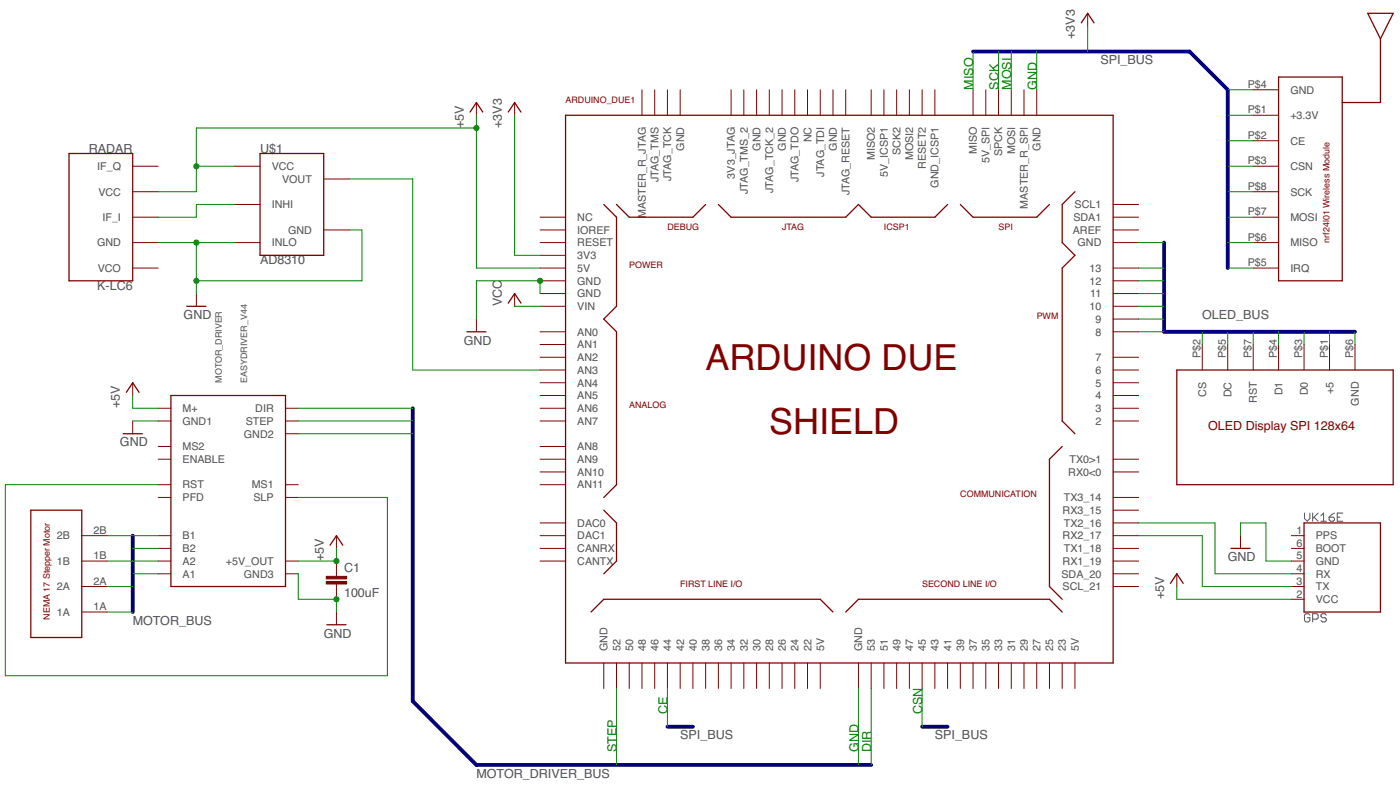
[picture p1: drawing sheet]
<svg xmlns="http://www.w3.org/2000/svg" width="279mm" height="158mm" viewBox="0 0 279 158" stroke-linecap="round" stroke-linejoin="round" font-family="sans-serif">
<g fill="none" stroke="#505050" stroke-width=".2">
<path d="M260.2 102.3v1l.5 .6 .6-.6v-1M261.8 102.3v1.6M262.1 103.1l.8 .8M262.9 102.3l-1.1 1M263.5 102.8l.5-.5v1.6M263.5 103.9h1.1M265.1 103.1h.8l.3 .2v.3l-.3 .3h-.5l-.3-.3zM266.2 102.3l-.5 .2-.6 .6M266.7 103.1h.6M267.8 102.3h-1.1v1.6h1.1M261.3 122.6l-.3-.3h-.5l-.3 .3v1.1l.3 .3h.5l.3-.3v-.6h-.6M261.8 123.4h.8l.3-.3v-.5l-.3-.3h-.8v1.7"/>
<path d="M264.6 122.6l-.3-.3h-.6l-.2 .3v.3l.2 .2h.6l.3 .3v.3l-.3 .3h-.6l-.2-.3"/>
</g>
<g fill="none" stroke="#800000" stroke-width=".25">
<path d="M215.7 4.6l1.2-1.9 1.3 1.9M255 15.4h12.7v40.6h-12.7zM272.8 2.7h5.1l-2.6 5zM275.3 7.7v12.7h-7.6M13.8 30.6h12.7v25.4h-12.7zM51.9 30.6h12.7v20.3h-12.7zM93.8 22.3l1.2-1.9 1.3 1.9M101.4 22.3l1.2-1.9 1.3 1.9M112.8 23h109.2v109.2h-109.2zM214.4 38.2l-2.5 2.6v7.6l2.5 2.5-2.5 2.5v30.5l2.5 2.6M120.4 40.8l2.6 2.5v17.8l-2.6 2.5 2.6 2.5v30.5l-2.6 2.6M123 40.8l2.5 2.5h12.7l2.5-2.5"/>
<path d="M143.3 40.8l2.5 2.5h22.9l2.5-2.5 2.6 2.5h12.7l2.5-2.5M191.5 40.8l2.6 2.5h12.7l2.5-2.5M25.2 78.2l1.3-1.9 1.2 1.9M34.1 78.8h22.8v38.1h-22.8zM37.3 61.1h3.8M93.1 66.1h3.8M101.4 60.4l1.2-1.9 1.3 1.9M234.7 73.8h43.2v22.8h-43.2zM24.6 86.5h3.8M211.9 89l-2.6 2.5v25.4l2.6 2.6M6.1 101.7h10.2v25.4h-10.2zM65.8 108.7l1.3-1.9 1.3 1.9"/>
<path d="M120.4 101.7l2.6 2.5v7.6l-2.6 2.6M233.5 116.3l1.2-1.9 1.3 1.9M245.5 109.3h3.8M260.1 104.2h15.2v17.8h-15.2zM65.2 124.5h3.8M117.9 122l2.5-2.5h43.2l2.5 2.5M168.7 122l2.5-2.5h38.1l2.6 2.5"/>
</g>
<g fill="none" stroke="#800000" stroke-width=".2">
<path d="M128 17.9v5.1M130.6 17.9v5.1M133.1 17.9v5.1M135.7 17.9v5.1M145.8 17.9v5.1M148.4 17.9v5.1M150.9 17.9v5.1M153.4 17.9v5.1M156 17.9v5.1M158.5 17.9v5.1M161.1 17.9v5.1M163.6 17.9v5.1"/>
<path d="M166.1 17.9v5.1M168.7 17.9v5.1M173.8 17.9v5.1M176.3 17.9v5.1M178.8 17.9v5.1M181.4 17.9v5.1M183.9 17.9v5.1M186.5 17.9v5.1M194.1 17.9v5.1M196.6 17.9v5.1M199.2 17.9v5.1M201.7 17.9v5.1"/>
<path d="M204.2 17.9v5.1M206.8 17.9v5.1M216.9 2.7v2.5M250 17.9h5M26.5 33.1h5M26.5 38.2h5M46.8 33.1h5.1M64.6 35.7h5M95 20.4v2.6M102.6 20.4v2.6M250 23h5M250 28.1h5"/>
<path d="M250 33.1h5M250 38.2h5M26.5 43.3h5M26.5 48.4h5M26.5 53.4h5M39.2 58.5v2.6M46.8 48.4h5.1M46.8 40.8h5.1M64.6 45.8h5M102.6 58.5v2.6M107.7 43.3h5.1M107.7 45.8h5.1"/>
<path d="M107.7 48.4h5.1M107.7 50.9h5.1M107.7 53.4h5.1M107.7 56h5.1M107.7 58.5h5.1M222 43.3h5.1M222 45.8h5.1M222 48.4h5.1M222 53.4h5.1M222 56h5.1M222 58.5h5.1M222 40.8h5.1"/>
<path d="M250 43.3h5M250 48.4h5M250 53.4h5M26.5 76.3v2.5M95 63.6v2.5M107.7 66.1h5.1M107.7 68.7h5.1M107.7 71.2h5.1M107.7 73.8h5.1M107.7 76.3h5.1M107.7 78.8h5.1M107.7 61.1h5.1"/>
<path d="M222 66.1h5.1M222 71.2h5.1M222 73.8h5.1M222 76.3h5.1M222 78.8h5.1M222 63.6h5.1M222 61.1h5.1M239.8 68.7v5.1M244.9 68.7v5.1M250 68.7v5.1M255 68.7v5.1M260.1 68.7v5.1"/>
<path d="M265.2 68.7v5.1M270.3 68.7v5.1M26.5 83.9v2.6M31.5 81.4h2.6M31.5 83.9h2.6M31.5 89h2.6M31.5 91.5h2.6M31.5 96.6h2.6M31.5 99.2h2.6M56.9 81.4h2.6M56.9 83.9h2.6M56.9 96.6h2.6"/>
<path d="M56.9 99.2h2.6M56.9 86.5h2.6M107.7 81.4h5.1M107.7 83.9h5.1M107.7 89h5.1M107.7 91.5h5.1M107.7 94.1h5.1M107.7 96.6h5.1M222 81.4h5.1M222 83.9h5.1M222 91.5h5.1M222 94.1h5.1"/>
<path d="M222 99.2h5.1M16.3 116.9h5.1M16.3 111.8h5.1M16.3 106.8h5.1M31.5 111.8h2.6M31.5 106.8h2.6M31.5 109.3h2.6M31.5 114.4h2.6M56.9 111.8h2.6M56.9 114.4h2.6M67.1 106.8v2.5M67.1 111.8v3.1"/>
<path d="M67.1 116.4v3.1M107.7 111.8h5.1M107.7 106.8h5.1M107.7 104.2h5.1M107.7 109.3h5.1M222 116.9h5.1M222 111.8h5.1M222 106.8h5.1M222 104.2h5.1M222 109.3h5.1M222 114.4h5.1M222 101.7h5.1"/>
<path d="M234.7 114.4v2.5M247.4 106.8v2.5M257.6 116.9h2.5M257.6 111.8h2.5M257.6 106.8h2.5M257.6 109.3h2.5M257.6 114.4h2.5M257.6 119.5h2.5M16.3 122h5.1M67.1 122v2.5M120.4 132.2v5M123 132.2v5"/>
<path d="M125.5 132.2v5M128 132.2v5M130.6 132.2v5M133.1 132.2v5M135.7 132.2v5M138.2 132.2v5M140.7 132.2v5M143.3 132.2v5M145.8 132.2v5M148.4 132.2v5M150.9 132.2v5M153.4 132.2v5"/>
<path d="M156 132.2v5M158.5 132.2v5M161.1 132.2v5M163.6 132.2v5M171.2 132.2v5M173.8 132.2v5M176.3 132.2v5M178.8 132.2v5M181.4 132.2v5M183.9 132.2v5M186.5 132.2v5M189 132.2v5"/>
<path d="M191.5 132.2v5M194.1 132.2v5M196.6 132.2v5M199.2 132.2v5M201.7 132.2v5M204.2 132.2v5M206.8 132.2v5M209.3 132.2v5M211.9 132.2v5M214.4 132.2v5"/>
</g>
<g fill="#800000" stroke="#800000" stroke-width=".2">
<path d="M65.1 115.9h4v.5h-4z"/>
<path d="M65.1 114.9h4v.5h-4z"/>
</g>
<path d="M194.1 10.3h43.2l7.6 7.6v35.5M232.2 48.4v17.7h38.1M82.3 81.4v58.4l12.7 12.7h78.8M26.5 106.8v15.2M133.1 144.9h5.1M183.9 144.9h5.1" fill="none" stroke="#000080" stroke-width=".76"/>
<g fill="none" stroke="#008000" stroke-width=".2">
<path d="M194.1 10.3v7.6M199.2 10.3v7.6M201.7 10.3v7.6M206.8 10.3v7.6M216.9 5.2v5.1M244.9 17.9h5.1M39.2 33.1h7.6M69.6 35.7h12.7v38.1h25.4M95 23v30.4h12.7M95 25.5h-55.8v12.7h-7.7M102.6 23v27.9h5.1M244.9 38.2h5.1"/>
<path d="M244.9 33.1h5.1M244.9 23h5.1M244.9 28.1h5.1M31.5 48.4h15.3M39.2 48.4v10.1M46.8 40.8h-7.6v2.5h-7.7M69.6 45.8h2.6v10.2h-33M107.7 58.5v-2.5h-12.7v7.6M227.1 56h5.1M227.1 48.4h5.1M227.1 53.4h5.1M227.1 58.5h5.1"/>
<path d="M244.9 48.4h5.1M244.9 53.4h5.1M244.9 43.3h5.1M26.5 78.8v2.6h5M102.6 61.1h5.1M227.1 61.1h5.1M227.1 63.6h5.1M227.1 66.1h5.1M239.8 66.1v2.6M244.9 66.1v2.6M250 66.1v2.6M255 66.1v2.6"/>
<path d="M260.1 66.1v2.6M265.2 66.1v2.6M270.3 66.1v2.6M26.5 83.9h5M31.5 96.6h-30.4v38.1h76.2v-35.5h-17.8M59.5 81.4h22.8M59.5 83.9h22.8M59.5 86.5h22.8M21.4 111.8h10.1M21.4 116.9h5.1M21.4 106.8h10.1M26.5 109.3h5"/>
<path d="M26.5 114.4h5M59.5 114.4v5.1h7.6v2.5M67.1 109.3v2.5h-7.6M227.1 104.2h15.2v10.2h15.3M227.1 106.8h12.7v10.1h17.8M234.7 116.9v2.6h22.9M247.4 106.8v-2.6h5.1v7.6h5.1M21.4 122h5.1M123 137.2v15.3M133.1 137.2v7.7M171.2 137.2v15.3M173.8 137.2v15.3"/>
<path d="M183.9 137.2v7.7"/>
</g>
<g fill="#008000" stroke="#008000" stroke-width=".2">
<circle cx="67.1" cy="119.5" r=".51"/>
<circle cx="107.7" cy="56" r=".51"/>
<circle cx="39.2" cy="48.4" r=".51"/>
<circle cx="39.2" cy="56" r=".51"/>
<circle cx="67.1" cy="111.8" r=".51"/>
<circle cx="95" cy="25.5" r=".51"/>
<circle cx="39.2" cy="33.1" r=".51"/>
</g>
<g font-size="7.2" fill="#800000">
<text x="140.7" y="73.8">ARDUINO DUE</text>
<text x="153.4" y="86.5">SHIELD</text>
</g>
<g font-size="2.5" fill="#505050">
<text x="214.4" y="7.7" transform="rotate(-90 214.4 7.7)">+3V3</text>
<text x="219.5" y="12.8">SPI_BUS</text>
<text x="92.5" y="25.5" transform="rotate(-90 92.5 25.5)">+5V</text>
<text x="100.1" y="25.5" transform="rotate(-90 100.1 25.5)">+3V3</text>
<text x="17.7" y="30.6">RADAR</text>
<text x="51.9" y="30.6">U$1</text>
<text x="51.9" y="52.7">AD8310</text>
<text x="19.4" y="57.8">K-LC6</text>
<text x="36.6" y="63.6">GND</text>
<text x="100.1" y="61.1" transform="rotate(-90 100.1 61.1)">VCC</text>
<text x="239.8" y="63.6">OLED_BUS</text>
<text x="92.5" y="68.7">GND</text>
<text x="23.9" y="81.4" transform="rotate(-90 23.9 81.4)">+5V</text>
<text x="23.9" y="89">GND</text>
<text x="64.6" y="111.8" transform="rotate(-90 64.6 111.8)">+5V</text>
<text x="244.9" y="111.8">GND</text>
<text x="68.6" y="119.1">100uF</text>
<text x="68.6" y="114">C1</text>
<text x="232.2" y="119.5" transform="rotate(-90 232.2 119.5)">+5V</text>
<text x="26.5" y="124.5">MOTOR_BUS</text>
<text x="64.6" y="127.1">GND</text>
<text x="135.7" y="147.4">SPI_BUS</text>
<text x="186.5" y="147.4">SPI_BUS</text>
<text x="95" y="155">MOTOR_DRIVER_BUS</text>
</g>
<g font-size="2.5" fill="#008000">
<text x="194.1" y="17.9" transform="rotate(-90 194.1 17.9)">MISO</text>
<text x="199.2" y="17.9" transform="rotate(-90 199.2 17.9)">SCK</text>
<text x="201.7" y="17.9" transform="rotate(-90 201.7 17.9)">MOSI</text>
<text x="206.8" y="17.9" transform="rotate(-90 206.8 17.9)">GND</text>
<text x="133.1" y="142.3" transform="rotate(-90 133.1 142.3)">CE</text>
<text x="183.9" y="142.3" transform="rotate(-90 183.9 142.3)">CSN</text>
<text x="123" y="149.9" transform="rotate(-90 123 149.9)">STEP</text>
<text x="171.2" y="149.9" transform="rotate(-90 171.2 149.9)">GND</text>
<text x="173.8" y="149.9" transform="rotate(-90 173.8 149.9)">DIR</text>
</g>
<text font-size="2.5" fill="#800000" x="241" y="85.7">OLED Display SPI 128x64</text>
<g font-size="2.1" fill="#505050">
<text x="248.9" y="17.5">P$4</text>
<text x="248.9" y="22.6">P$1</text>
<text x="257.4" y="18.7">GND</text>
<text x="257.4" y="23.7">+3.3V</text>
<text x="161.8" y="28.4" transform="rotate(-90 161.8 28.4)">NC</text>
<text x="248.9" y="27.7">P$2</text>
<text x="257.4" y="28.8">CE</text>
<text x="19.4" y="33.9">IF_Q</text>
<text x="54.2" y="33.9">VCC</text>
<text x="136.4" y="30" transform="rotate(-90 136.4 30)">GND</text>
<text x="146.6" y="35.6" transform="rotate(-90 146.6 35.6)">3V3_JTAG</text>
<text x="151.7" y="30" transform="rotate(-90 151.7 30)">GND</text>
<text x="156.8" y="30" transform="rotate(-90 156.8 30)">GND</text>
<text x="164.4" y="35.2" transform="rotate(-90 164.4 35.2)">JTAG_TDI</text>
<text x="166.9" y="30" transform="rotate(-90 166.9 30)">GND</text>
<text x="174.5" y="32" transform="rotate(-90 174.5 32)">MISO2</text>
<text x="177.1" y="35.3" transform="rotate(-90 177.1 35.3)">5V_ICSP1</text>
<text x="179.6" y="30.9" transform="rotate(-90 179.6 30.9)">SCK2</text>
<text x="182.1" y="32" transform="rotate(-90 182.1 32)">MOSI2</text>
<text x="184.7" y="33.6" transform="rotate(-90 184.7 33.6)">RESET2</text>
<text x="194.8" y="30.8" transform="rotate(-90 194.8 30.8)">MISO</text>
<text x="197.4" y="32.5" transform="rotate(-90 197.4 32.5)">5V_SPI</text>
<text x="199.9" y="31.1" transform="rotate(-90 199.9 31.1)">SPCK</text>
<text x="202.5" y="30.8" transform="rotate(-90 202.5 30.8)">MOSI</text>
<text x="207.5" y="30" transform="rotate(-90 207.5 30)">GND</text>
<text x="248.9" y="32.8">P$3</text>
<text x="257.4" y="33.9">CSN</text>
<text x="19.6" y="39">VCC</text>
<text x="54.2" y="41.5">INHI</text>
<text x="56.3" y="36.4">VOUT</text>
<text x="131.4" y="36.3" transform="rotate(-90 131.4 36.3)">JTAG_TMS</text>
<text x="133.9" y="36.1" transform="rotate(-90 133.9 36.1)">JTAG_TCK</text>
<text x="149.1" y="38.7" transform="rotate(-90 149.1 38.7)">JTAG_TMS_2</text>
<text x="154.2" y="38.5" transform="rotate(-90 154.2 38.5)">JTAG_TCK_2</text>
<text x="159.3" y="36.3" transform="rotate(-90 159.3 36.3)">JTAG_TDO</text>
<text x="169.4" y="38.9" transform="rotate(-90 169.4 38.9)">JTAG_RESET</text>
<text x="187.2" y="37.4" transform="rotate(-90 187.2 37.4)">GND_ICSP1</text>
<text x="205" y="41.6" transform="rotate(-90 205 41.6)">MASTER_R_SPI</text>
<text x="214.3" y="41.5">SCL1</text>
<text x="248.9" y="37.9">P$8</text>
<text x="257.4" y="39">SCK</text>
<text x="20.4" y="44">IF_I</text>
<text x="57.5" y="46.6">GND</text>
<text x="115.1" y="44">NC</text>
<text x="115.1" y="46.6">IOREF</text>
<text x="128.8" y="43.4" transform="rotate(-90 128.8 43.4)">MASTER_R_JTAG</text>
<text x="214" y="46.6">AREF</text>
<text x="214.1" y="44">SDA1</text>
<text x="248.9" y="42.9">P$7</text>
<text x="257.4" y="44">MOSI</text>
<text x="19.4" y="49.1">GND</text>
<text x="54.2" y="49.1">INLO</text>
<text x="115.1" y="49.1">RESET</text>
<text x="115.1" y="51.7">3V3</text>
<text x="214.9" y="49.1">GND</text>
<text x="248.9" y="48">P$6</text>
<text x="248.9" y="53.1">P$5</text>
<text x="257.4" y="49.1">MISO</text>
<text x="19.5" y="54.2">VCO</text>
<text x="115.1" y="54.2">5V</text>
<text x="115.1" y="56.7">GND</text>
<text x="115.1" y="59.3">GND</text>
<text x="217.3" y="56.7">12</text>
<text x="217.3" y="54.2">13</text>
<text x="217.5" y="59.3">11</text>
<text x="257.4" y="54.2">IRQ</text>
<text x="115.1" y="61.8">VIN</text>
<text x="217.3" y="61.8">10</text>
<text x="218.5" y="64.4">9</text>
<text x="115.1" y="66.9">AN0</text>
<text x="115.1" y="69.4">AN1</text>
<text x="115.1" y="72">AN2</text>
<text x="218.5" y="72">7</text>
<text x="218.5" y="66.9">8</text>
<text x="239.4" y="71.4" transform="rotate(-90 239.4 71.4)">P$2</text>
<text x="244.5" y="71.4" transform="rotate(-90 244.5 71.4)">P$5</text>
<text x="249.6" y="71.4" transform="rotate(-90 249.6 71.4)">P$7</text>
<text x="254.7" y="71.4" transform="rotate(-90 254.7 71.4)">P$4</text>
<text x="259.8" y="71.4" transform="rotate(-90 259.8 71.4)">P$3</text>
<text x="264.8" y="71.4" transform="rotate(-90 264.8 71.4)">P$1</text>
<text x="269.9" y="71.4" transform="rotate(-90 269.9 71.4)">P$6</text>
<text x="115.1" y="74.5">AN3</text>
<text x="115.1" y="77.1">AN4</text>
<text x="218.5" y="77.1">5</text>
<text x="218.5" y="74.5">6</text>
<text x="36.4" y="82.1">M+</text>
<text x="50.9" y="82.1">DIR</text>
<text x="115.1" y="79.6">AN5</text>
<text x="115.1" y="82.1">AN6</text>
<text x="218.5" y="82.1">3</text>
<text x="218.5" y="79.6">4</text>
<text x="240.6" y="79.1" transform="rotate(-90 240.6 79.1)">CS</text>
<text x="245.6" y="79.2" transform="rotate(-90 245.6 79.2)">DC</text>
<text x="250.7" y="80.4" transform="rotate(-90 250.7 80.4)">RST</text>
<text x="255.8" y="78.8" transform="rotate(-90 255.8 78.8)">D1</text>
<text x="260.9" y="78.8" transform="rotate(-90 260.9 78.8)">D0</text>
<text x="266" y="78.5" transform="rotate(-90 266 78.5)">+5</text>
<text x="271" y="80.8" transform="rotate(-90 271 80.8)">GND</text>
<text x="36.4" y="89.8">MS2</text>
<text x="36.4" y="84.7">GND1</text>
<text x="48.7" y="87.2">GND2</text>
<text x="49" y="84.7">STEP</text>
<text x="115.1" y="84.7">AN7</text>
<text x="115.1" y="89.8">AN8</text>
<text x="218.5" y="84.7">2</text>
<text x="36.4" y="92.3">ENABLE</text>
<text x="115.1" y="92.3">AN9</text>
<text x="115.1" y="94.8">AN10</text>
<text x="213.1" y="94.8">RX0&lt;0</text>
<text x="213.3" y="92.3">TX0&gt;1</text>
<text x="36.4" y="99.9">PFD</text>
<text x="36.4" y="97.4">RST</text>
<text x="50.2" y="97.4">MS1</text>
<text x="50.6" y="99.9">SLP</text>
<text x="115.1" y="97.4">AN11</text>
<text x="212.2" y="99.9">TX3_14</text>
<text x="11.3" y="107.5">2B</text>
<text x="18.6" y="106.4">2B</text>
<text x="36.4" y="107.5">B1</text>
<text x="115.1" y="105">DAC0</text>
<text x="115.1" y="107.5">DAC1</text>
<text x="212" y="107.5">RX2_17</text>
<text x="212" y="102.4">RX3_15</text>
<text x="212.2" y="105">TX2_16</text>
<text x="258.6" y="106.4">1</text>
<text x="262.5" y="107.5">PPS</text>
<text x="11.3" y="112.6">1B</text>
<text x="18.6" y="111.5">1B</text>
<text x="36.4" y="112.6">A2</text>
<text x="36.4" y="110.1">B2</text>
<text x="45" y="112.6">+5V_OUT</text>
<text x="115.1" y="110.1">CANRX</text>
<text x="115.1" y="112.6">CANTX</text>
<text x="212" y="112.6">RX1_19</text>
<text x="212.2" y="110.1">TX1_18</text>
<text x="258.6" y="111.5">5</text>
<text x="258.6" y="108.9">6</text>
<text x="262.5" y="112.6">GND</text>
<text x="262.5" y="110.1">BOOT</text>
<text x="11.3" y="117.7">2A</text>
<text x="18.6" y="116.6">2A</text>
<text x="36.4" y="115.1">A1</text>
<text x="48.7" y="115.1">GND3</text>
<text x="211.7" y="115.1">SDA_20</text>
<text x="212" y="117.7">SCL_21</text>
<text x="258.6" y="119.1">2</text>
<text x="258.6" y="114">4</text>
<text x="258.6" y="116.6">3</text>
<text x="262.5" y="115.1">RX</text>
<text x="262.5" y="117.7">TX</text>
<text x="11.3" y="122.8">1A</text>
<text x="18.6" y="121.6">1A</text>
<text x="262.5" y="120.2">VCC</text>
<text x="121.2" y="129.8" transform="rotate(-90 121.2 129.8)">GND</text>
<text x="123.7" y="129.8" transform="rotate(-90 123.7 129.8)">52</text>
<text x="126.3" y="129.8" transform="rotate(-90 126.3 129.8)">50</text>
<text x="128.8" y="129.8" transform="rotate(-90 128.8 129.8)">48</text>
<text x="131.4" y="129.8" transform="rotate(-90 131.4 129.8)">46</text>
<text x="133.9" y="129.8" transform="rotate(-90 133.9 129.8)">44</text>
<text x="136.4" y="129.8" transform="rotate(-90 136.4 129.8)">42</text>
<text x="139" y="129.8" transform="rotate(-90 139 129.8)">40</text>
<text x="141.5" y="129.8" transform="rotate(-90 141.5 129.8)">38</text>
<text x="144.1" y="129.8" transform="rotate(-90 144.1 129.8)">36</text>
<text x="146.6" y="129.8" transform="rotate(-90 146.6 129.8)">34</text>
<text x="149.1" y="129.8" transform="rotate(-90 149.1 129.8)">32</text>
<text x="151.7" y="129.8" transform="rotate(-90 151.7 129.8)">30</text>
<text x="154.2" y="129.8" transform="rotate(-90 154.2 129.8)">28</text>
<text x="156.7" y="129.8" transform="rotate(-90 156.7 129.8)">26</text>
<text x="159.3" y="129.8" transform="rotate(-90 159.3 129.8)">24</text>
<text x="161.8" y="129.8" transform="rotate(-90 161.8 129.8)">22</text>
<text x="164.4" y="129.8" transform="rotate(-90 164.4 129.8)">5V</text>
<text x="172" y="129.8" transform="rotate(-90 172 129.8)">GND</text>
<text x="174.5" y="129.8" transform="rotate(-90 174.5 129.8)">53</text>
<text x="177.1" y="129.8" transform="rotate(-90 177.1 129.8)">51</text>
<text x="179.6" y="129.8" transform="rotate(-90 179.6 129.8)">49</text>
<text x="182.1" y="129.8" transform="rotate(-90 182.1 129.8)">47</text>
<text x="184.7" y="129.8" transform="rotate(-90 184.7 129.8)">45</text>
<text x="187.2" y="129.8" transform="rotate(-90 187.2 129.8)">43</text>
<text x="189.8" y="129.8" transform="rotate(-90 189.8 129.8)">41</text>
<text x="192.3" y="129.8" transform="rotate(-90 192.3 129.8)">39</text>
<text x="194.8" y="129.8" transform="rotate(-90 194.8 129.8)">37</text>
<text x="197.4" y="129.8" transform="rotate(-90 197.4 129.8)">35</text>
<text x="199.9" y="129.8" transform="rotate(-90 199.9 129.8)">33</text>
<text x="202.5" y="129.8" transform="rotate(-90 202.5 129.8)">31</text>
<text x="205" y="129.8" transform="rotate(-90 205 129.8)">29</text>
<text x="207.5" y="129.8" transform="rotate(-90 207.5 129.8)">27</text>
<text x="210.1" y="129.8" transform="rotate(-90 210.1 129.8)">25</text>
<text x="212.6" y="129.8" transform="rotate(-90 212.6 129.8)">23</text>
<text x="215.2" y="129.8" transform="rotate(-90 215.2 129.8)">5V</text>
</g>
<g font-size="1.8" fill="#800000">
<text x="112.8" y="20.4">ARDUINO_DUE1</text>
<text x="133.1" y="45.8">DEBUG</text>
<text x="156" y="45.8">JTAG</text>
<text x="176.3" y="45.8">ICSP1</text>
<text x="199.2" y="45.8">SPI</text>
<text x="125.5" y="53.4">POWER</text>
<text x="265.2" y="48.4" transform="rotate(-90 265.2 48.4)">nrf24l01 Wireless Module</text>
<text x="206.8" y="63.6">PWM</text>
<text x="125.5" y="81.4">ANALOG</text>
<text x="191.5" y="99.1">COMMUNICATION</text>
<text x="135.7" y="116.9">FIRST LINE I/O</text>
<text x="183.9" y="116.9">SECOND LINE I/O</text>
<text x="10" y="123.5" transform="rotate(-90 10 123.5)">NEMA 17 Stepper Motor</text>
</g>
<g font-size="1.8" fill="#505050">
<text x="44.2" y="76.3" transform="rotate(-90 44.2 76.3)">MOTOR_DRIVER</text>
<text x="49.3" y="76.3" transform="rotate(-90 49.3 76.3)">EASYDRIVER_V44</text>
</g>
</svg>
